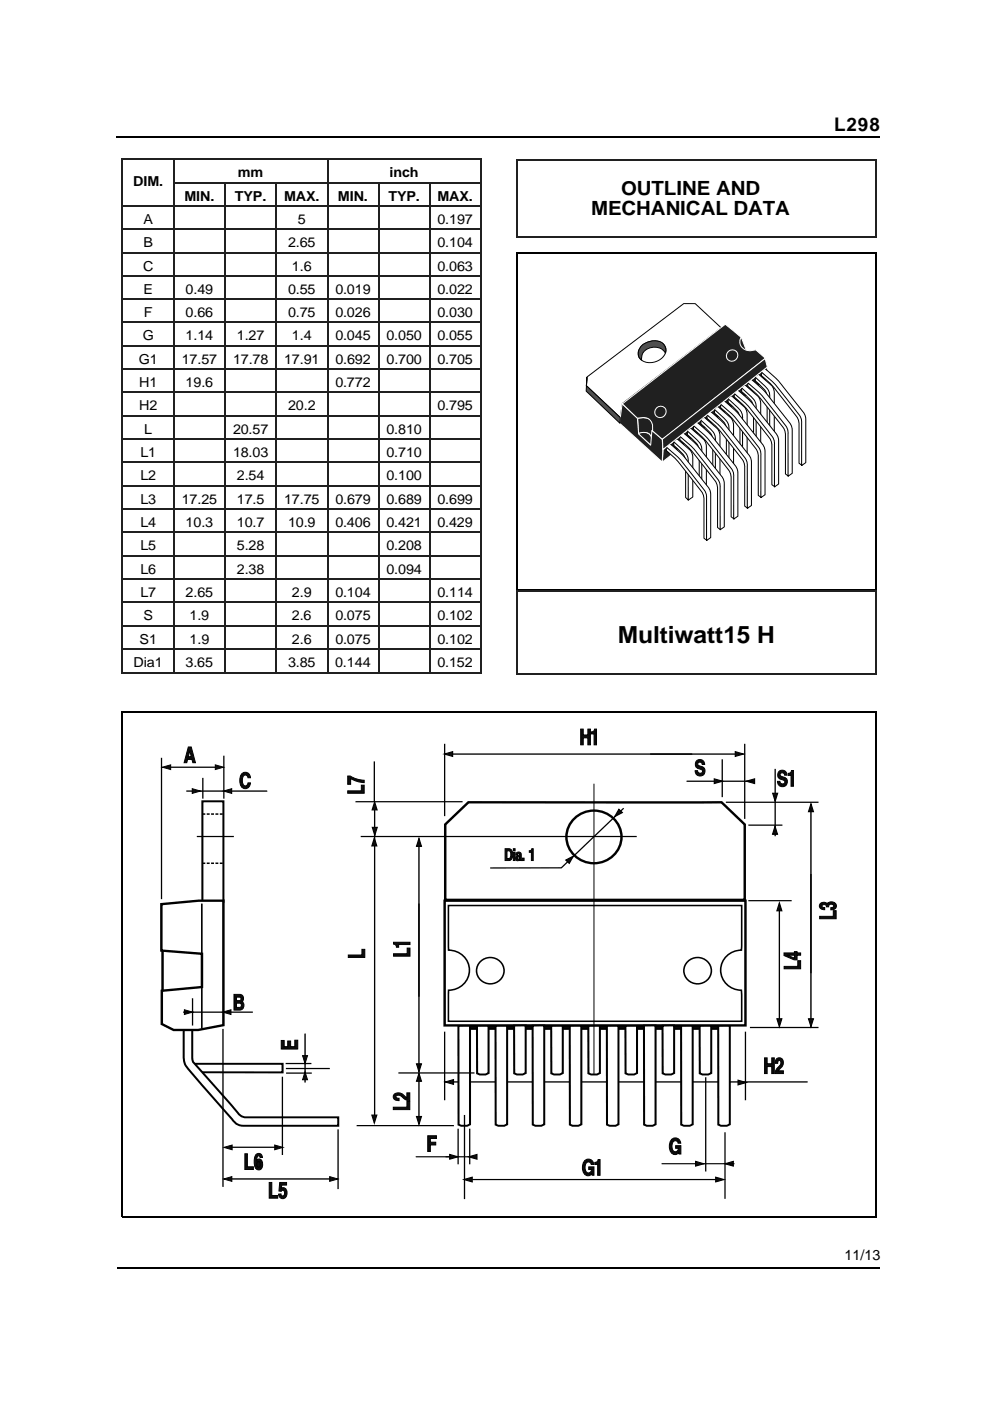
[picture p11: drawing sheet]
<svg xmlns="http://www.w3.org/2000/svg" width="210mm" height="297mm" viewBox="0 0 210 297" stroke-linecap="round" stroke-linejoin="round" font-family="sans-serif">
<path d="M24.7 29h161.8M109.6 53.6v71.7M185.8 53.6v71.7" fill="none" stroke="#000" stroke-width=".25"/>
<path d="M25.9 33.6v109.1M36.9 33.8v108.8M47.7 38.7v103.9M58.6 38.7v103.9M69.4 33.8v108.8M80.3 38.7v103.9M91.1 38.7v103.9M102.1 33.6v109.1" fill="none" stroke="#231f20" stroke-width=".25"/>
<g fill="none" stroke="#231f20" stroke-width=".24">
<path d="M25.8 33.7h76.4M36.9 38.7h65.1M26 43.7h76M26 48.6h76M26 53.5h76M26 58.5h76M26 63.4h76M26 68.4h76M26 73.3h76M26 78.3h76M26 83.2h76M26 88.2h76"/>
<path d="M26 93.1h76M26 98h76M26 103h76M26 107.9h76M26 112.9h76M26 117.8h76M26 122.7h76M26 127.7h76M26 132.6h76M26 137.6h76M25.8 142.7h76.4"/>
</g>
<path d="M109.5 53.7h76.3M109.5 125.2h76.3" fill="none" stroke="#000" stroke-width=".24"/>
<path d="M140.6 95.3l22.1-17.5 .3 2.5-22.6 17.7z" fill="#231f20" stroke="#fff" stroke-width=".21"/>
<g fill="#fff" stroke="#000" stroke-width=".21">
<path d="M124.5 79.9l20.5-15.5h2.4l5.5 5.1-20.9 16.1-.5 2.9-7.2-6.7z"/>
<path d="M135.9 73.5a3.4 3.4 0 0 1 5-.3 2.48 2.48 0 0 1-2 3.5 2.52 2.52 0 0 1-3.6-1.7l.1-.5z"/>
</g>
<path d="M135.2 88.7h.1a3.6 3.6 0 0 1 2.3 .1 9.5 9.5 0 0 0 3.9-1.4l9-5.1-10.7 12.8-1.7-2a1.42 1.42 0 0 0-1.8-1.4l-1 .2z" fill="#231f20" stroke="#fff" stroke-width=".21"/>
<g fill="#fff" stroke="#000" stroke-width=".21">
<path d="M142.9 93.5l2.9 2.6a2.63 2.63 0 0 1 .4 2.5l-.3 7.4-.5-.5v-7.7a5.7 5.7 0 0 0-2.5-3.4z"/>
<path d="M142.7 93.6l.8-.6 2.9 2.6a3.1 3.1 0 0 1 .5 2.2v7.6l-1 .6v-8.6a4.1 4.1 0 0 0-2-2.7z"/>
<path d="M145.7 91.2l2.9 2.6a2.62 2.62 0 0 1 .5 2.5l-.3 7.4-.6-.5v-7.7a5.7 5.7 0 0 0-2.5-3.3z"/>
<path d="M145.6 91.3l.8-.6 2.9 2.6a3.1 3.1 0 0 1 .5 2.2v7.6l-1 .7v-8.7a4.1 4.1 0 0 0-2-2.7z"/>
<path d="M148.6 88.9l2.9 2.6a2.63 2.63 0 0 1 .5 2.5l-.3 7.5-.6-.6v-7.7a5.7 5.7 0 0 0-2.5-3.3z"/>
<path d="M148.5 89l.8-.6 2.9 2.6a3.1 3.1 0 0 1 .4 2.2v7.6l-.9 .7v-8.7a4.1 4.1 0 0 0-2-2.7z"/>
<path d="M151.5 86.7l2.9 2.5a2.63 2.63 0 0 1 .5 2.5l-.3 7.5-.6-.6v-7.7a5.7 5.7 0 0 0-2.5-3.3z"/>
<path d="M151.4 86.7l.8-.5 2.9 2.5a3.1 3.1 0 0 1 .4 2.3v7.5l-.9 .7v-8.6a4.1 4.1 0 0 0-2-2.8z"/>
<path d="M154.4 84.4l2.9 2.6a2.62 2.62 0 0 1 .4 2.4l-.2 7.5-.6-.6v-7.7a5.7 5.7 0 0 0-2.5-3.3z"/>
<path d="M154.3 84.4l.8-.5 2.9 2.6a3.1 3.1 0 0 1 .4 2.2v7.5l-1 .7v-8.6a4.1 4.1 0 0 0-1.9-2.8z"/>
<path d="M157.3 82.1l2.9 2.6a2.62 2.62 0 0 1 .4 2.4l-.3 7.5-.5-.5v-7.8a5.7 5.7 0 0 0-2.5-3.3z"/>
<path d="M157.1 82.2l.8-.6 2.9 2.6a3.1 3.1 0 0 1 .5 2.2v7.6l-1 .6v-8.6a4.1 4.1 0 0 0-2-2.8z"/>
<path d="M160.1 79.8l2.9 2.6a2.63 2.63 0 0 1 .5 2.5l-.3 7.4-.6-.5v-7.7a5.7 5.7 0 0 0-2.5-3.4z"/>
<path d="M160 79.9l.8-.6 2.9 2.6a3.1 3.1 0 0 1 .5 2.2v7.6l-1 .7v-8.7a4.1 4.1 0 0 0-2-2.7z"/>
</g>
<g fill="#231f20" stroke="#fff" stroke-width=".21">
<path d="M135.3 92l.1-.1a1.86 1.86 0 0 1 2.3 .2 1.86 1.86 0 0 1 .3 2.4z"/>
<path d="M131.9 85.6l3.2 3.1 .3 3.3 2.6 2.4 .2-3.1 2.2 1.8v4.9l-9-8.3z"/>
</g>
<g fill="#59504e" stroke="#000" stroke-width=".21">
<path d="M124.4 80l-.1 1.8 7.2 6.7-.1 1.2-7.1-6.8z"/>
<path d="M136.2 73.1a3.7 3.7 0 0 1 4.4-.2 1.54 1.54 0 0 1 .4 1.8 2.79 2.79 0 0 0-2.9-1 2.79 2.79 0 0 0-2.1 2.2v.4a2 2 0 0 1 .2-3.2z"/>
</g>
<path d="M156.9 71.4l.4 .3 1.2 3.2-2.6-.7z" fill="#231f20" stroke="#fff" stroke-width=".21"/>
<g fill="#fff" stroke="#000" stroke-width=".21">
<path d="M141.3 94.8l2.4 1.6 .7 .8 4.6 5.8a3.6 3.6 0 0 1 1.1 3.3l-.2 8.3-.6-.5v-8.5a6.1 6.1 0 0 0-2-3.2l-3.9-4.9-2.1-2z"/>
<path d="M141.2 94.7l.7-.7 .5 .4a17.1 17.1 0 0 1 3.4 3.4l4.4 5.6a3 3 0 0 1 .5 2.2v8.4l-.9 .6v-9.8a36.5 36.5 0 0 0-4.7-6.2l-1.2-1.5z"/>
<path d="M144.1 92.5l2.5 1.6 .7 .8 4.5 5.9a3.6 3.6 0 0 1 1.2 3.2l-.2 8.3-.7-.5v-8.5a6.1 6.1 0 0 0-1.9-3.1l-3.9-5-2.2-2z"/>
<path d="M144 92.4l.8-.7 .5 .4a17.2 17.2 0 0 1 3.4 3.4l4.4 5.6a3 3 0 0 1 .5 2.2v8.4l-.9 .6-.1-9.7a36.4 36.4 0 0 0-4.6-6.3l-1.2-1.5z"/>
<path d="M147 90.2l2.4 1.6 .8 .8 4.5 5.9a3.6 3.6 0 0 1 1.2 3.2l-.3 8.3-.6-.4v-8.5a6.1 6.1 0 0 0-1.9-3.2l-3.9-5-2.2-1.9z"/>
<path d="M146.9 90.1l.8-.6 .4 .3a17.2 17.2 0 0 1 3.5 3.5l4.4 5.6a3 3 0 0 1 .4 2.1v8.4l-.8 .7-.1-9.8a36.4 36.4 0 0 0-4.6-6.3l-1.2-1.4z"/>
<path d="M149.9 87.9l2.4 1.6 .8 .8 4.5 5.9a3.6 3.6 0 0 1 1.2 3.3l-.3 8.3-.6-.5v-8.5a6.1 6.1 0 0 0-1.9-3.2l-4-4.9-2.1-2z"/>
<path d="M149.8 87.9l.8-.7 .4 .3a17.2 17.2 0 0 1 3.4 3.5l4.5 5.6a3 3 0 0 1 .4 2.2v8.4l-.9 .6v-9.8a36.5 36.5 0 0 0-4.6-6.2l-1.2-1.5z"/>
<path d="M152.8 85.7l2.4 1.6 .8 .8 4.5 5.9a3.6 3.6 0 0 1 1.1 3.2l-.2 8.3-.6-.5v-8.5a6.1 6.1 0 0 0-1.9-3.2l-4-4.9-2.1-2z"/>
<path d="M152.7 85.6l.8-.7 .4 .4a17.2 17.2 0 0 1 3.4 3.4l4.5 5.6a3 3 0 0 1 .4 2.2v8.4l-.9 .6v-9.8a36.4 36.4 0 0 0-4.6-6.2l-1.3-1.5z"/>
<path d="M155.7 83.4l2.4 1.6 .7 .8 4.6 5.9a3.6 3.6 0 0 1 1.1 3.2l-.2 8.3-.6-.4v-8.5a6.1 6.1 0 0 0-2-3.2l-3.9-5-2.1-1.9z"/>
<path d="M155.6 83.3l.7-.7 .5 .4a17.2 17.2 0 0 1 3.4 3.4l4.4 5.6a3 3 0 0 1 .5 2.2v8.4l-.9 .6v-9.7a36.5 36.5 0 0 0-4.7-6.3l-1.2-1.5z"/>
<path d="M158.5 81.1l2.5 1.6 .7 .8 4.5 5.9a3.6 3.6 0 0 1 1.2 3.3l-.2 8.2-.7-.4v-8.5a6.1 6.1 0 0 0-1.9-3.2l-3.9-5-2.2-1.9z"/>
<path d="M158.4 81.1l.8-.7 .5 .3a17.2 17.2 0 0 1 3.4 3.5l4.4 5.6a3 3 0 0 1 .5 2.1v8.5l-.9 .6-.1-9.8a36.5 36.5 0 0 0-4.6-6.2l-1.2-1.5z"/>
<path d="M161.4 78.9l2.4 1.6 .8 .8 4.5 5.8a3.6 3.6 0 0 1 1.2 3.3l-.3 8.3-.6-.5v-8.5a6.1 6.1 0 0 0-1.9-3.2l-3.9-4.9-2.2-2z"/>
<path d="M161.3 78.8l.8-.7 .4 .4a17.2 17.2 0 0 1 3.5 3.4l4.4 5.6a3 3 0 0 1 .4 2.2v8.4l-.8 .6-.1-9.8a36.4 36.4 0 0 0-4.6-6.2l-1.2-1.5z"/>
</g>
<g fill="#231f20" stroke="#fff" stroke-width=".21">
<path d="M131.9 85.6l21.9-16.9 3.4 2.9a1.68 1.68 0 0 0-.2 1.8 1.68 1.68 0 0 0 1.5 .9l.7 .1 1-.3 2.1 1.9-21.9 17.1-2.1-1.8a2.17 2.17 0 0 0-.6-2.3 2.17 2.17 0 0 0-2.4-.3h-.1z"/>
<path d="M140.5 93.1l21.7-17.1 .5 1.8-22.2 17.5z"/>
</g>
<g fill="none" stroke="#fff" stroke-width=".21">
<circle cx="155.2" cy="75.4" r="1.2"/>
<circle cx="140" cy="87.4" r="1.2"/>
</g>
<path d="M109.5 125.3h76.3M109.5 142.8h76.3" fill="none" stroke="#231f20" stroke-width=".24"/>
<path d="M109.6 125.2v17.7M185.8 125.2v17.7" fill="none" stroke="#231f20" stroke-width=".25"/>
<path d="M25.8 150.9h160M25.8 257.9h160" fill="none" stroke="#000" stroke-width=".24"/>
<path d="M25.9 150.8v107.2M185.8 150.8v107.2" fill="none" stroke="#000" stroke-width=".25"/>
<path d="M95 229.4h76.2" fill="none" stroke="#110a0c" stroke-width=".21"/>
<path d="M95 229.4h76.2" fill="none" stroke="#000" stroke-width=".27"/>
<path d="M41.2 225.5h18.7v1.9l-17.6-.1z" fill="#fff" stroke="#000" stroke-width=".42"/>
<path d="M98.3 217.6h55.9v.5h-55.9z" fill="#110a0c" stroke="#000" stroke-width=".42"/>
<g fill="#fff" stroke="#000" stroke-width=".42">
<path d="M38.9 217.6h1.9v6.6l.1 1 9.2 10.3a2.35 2.35 0 0 0 1.9 1.4h19.7v1.8h-18.5a5 5 0 0 1-3.4-.7l-4.1-4.6a70.6 70.6 0 0 1-6.5-8l-.3-1.2z"/>
<path d="M42.9 169.9h4.5v21.3h-4.5z"/>
<path d="M97.2 217.4h2.5v21l-.7 .3h-1.2l-.6-.3z"/>
<path d="M101.1 217.4h2.5v10.1l-.6 .3h-1.3l-.5-.2z"/>
<path d="M105.1 217.4h2.4v21l-.6 .3h-1.3l-.5-.3z"/>
<path d="M116.9 217.4h2.4v10.1l-.6 .3h-1.3l-.5-.2z"/>
<path d="M120.8 217.4h2.5v21l-.7 .3h-1.2l-.6-.3z"/>
<path d="M124.7 217.4h2.5v10.1l-.6 .3h-1.3l-.5-.2z"/>
<path d="M128.7 217.4h2.4v21l-.6 .3h-1.2l-.6-.3z"/>
<path d="M132.6 217.4h2.5v10.1l-.7 .3h-1.2l-.6-.2z"/>
<path d="M144.4 217.4h2.5v21l-.6 .3h-1.3l-.6-.3z"/>
<path d="M148.3 217.4h2.5v10.1l-.6 .3h-1.3l-.5-.2z"/>
<path d="M152.3 217.4h2.4v21l-.6 .3h-1.2l-.6-.3z"/>
<path d="M112.9 217.4h2.5v21l-.6 .3h-1.3l-.5-.3z"/>
<path d="M136.5 217.4h2.5v21l-.6 .3h-1.3l-.5-.3z"/>
<path d="M140.5 217.4h2.4v10.1l-.6 .3h-1.2l-.6-.2z"/>
<path d="M109 217.4h2.5v10.1l-.7 .3h-1.2l-.6-.2z"/>
</g>
<g fill="#fff" stroke="#000" stroke-width=".51">
<path d="M34.5 199h10.3v13.9h-10.3z"/>
<path d="M94.4 174.8l4.9-4.7h53.7l4.9 4.7v16h-63.5z"/>
<path d="M94.3 191h63.8v26.4h-63.8z"/>
<path d="M121.8 173.5a5.8 5.8 0 0 1 7-.9 5.8 5.8 0 0 1 2.7 6.6 5.8 5.8 0 0 1-6.9 3.7 5.8 5.8 0 0 1-4.4-6.4 5.5 5.5 0 0 1 1.6-3z"/>
<path d="M34.2 191.7l7.9-.7h5.3v26.4l-5.4 1h-5.2l-2.5-1.3v-7l8.5-.8v-7.1l-8.6-.7z"/>
</g>
<g fill="#fff" stroke="#000" stroke-width=".33">
<path d="M95.1 192h62.2l-.1 9.5a4.2 4.2 0 0 0-4.4 4.2 4.2 4.2 0 0 0 4.4 4.2l.1 6.6h-62.2v-6.6a4.2 4.2 0 0 0 4.4-4.2 4.2 4.2 0 0 0-4.4-4.2z"/>
<path d="M145.6 204.1a2.84 2.84 0 0 1 4.7 .1 2.84 2.84 0 0 1-1.7 4.3 2.81 2.81 0 0 1-3.1-1.1 2.81 2.81 0 0 1 .1-3.3z"/>
<path d="M101.7 204.1a2.84 2.84 0 0 1 4.6 .1 2.84 2.84 0 0 1-1.7 4.3 2.81 2.81 0 0 1-3.1-1.1 2.81 2.81 0 0 1 .2-3.3z"/>
</g>
<path d="M99.4 245.3l1.7-.5v1z" fill="#110a0c" stroke="#000" stroke-width=".24"/>
<path d="M94.5 245.3h5.8" fill="none" stroke="#110a0c" stroke-width=".21"/>
<path d="M94.5 245.3h5.8" fill="none" stroke="#000" stroke-width=".24"/>
<path d="M95.3 244.8l1.8 .5-1.8 .5z" fill="#110a0c" stroke="#000" stroke-width=".24"/>
<path d="M88.2 245.3h7.2" fill="none" stroke="#110a0c" stroke-width=".21"/>
<path d="M88.2 245.3h7.1" fill="none" stroke="#000" stroke-width=".24"/>
<g fill="#110a0c" stroke="#000" stroke-width=".21">
<path d="M90.7 240.8h1.8v.6h-1.3v.8h1.2v.6h-1.2v1.3h-.5z"/>
<path d="M142.4 241.6a1.14 1.14 0 0 1 1.2-.3 1.14 1.14 0 0 1 .7 1.1h-.5a.59 .59 0 0 0-.5-.5 .59 .59 0 0 0-.7 .3 1.37 1.37 0 0 0 .6 2 .7 .7 0 0 0 .6-.7h-.5v-.6h1.1v1.8h-.4l-.1-.4a1.05 1.05 0 0 1-1.2 .4 1.05 1.05 0 0 1-.7-1.1 2.47 2.47 0 0 1 .4-2z"/>
</g>
<path d="M98.4 250.1l1.7-.5v1z" fill="#110a0c" stroke="#000" stroke-width=".24"/>
<path d="M100.1 250.1h51.8" fill="none" stroke="#110a0c" stroke-width=".21"/>
<path d="M100.1 250.1h51.8" fill="none" stroke="#000" stroke-width=".27"/>
<path d="M151.8 249.6l1.7 .5-1.7 .5z" fill="#110a0c" stroke="#000" stroke-width=".24"/>
<g fill="#110a0c" stroke="#000" stroke-width=".21">
<path d="M123.9 246.1a1.14 1.14 0 0 1 1.3-.3 1.14 1.14 0 0 1 .7 1.1h-.6a.59 .59 0 0 0-.4-.5 .59 .59 0 0 0-.7 .3 1.37 1.37 0 0 0 .5 2 .7 .7 0 0 0 .7-.7h-.6v-.6h1.1v1.8h-.3l-.1-.4a1.05 1.05 0 0 1-1.3 .4 1.05 1.05 0 0 1-.7-1.1 2.47 2.47 0 0 1 .4-2z"/>
<path d="M126.1 246.4a.59 .59 0 0 0 .7-.5h.4v3.3h-.5v-2.3h-.6z"/>
</g>
<path d="M97.1 239.3v7.6M98.5 236.4v17.8M99.6 239.3v7.6M149.6 228.4v20M153.7 240.1v14.1" fill="none" stroke="#000" stroke-width=".27"/>
<path d="M153.7 246.7l1.8-.5v1z" fill="#110a0c" stroke="#000" stroke-width=".24"/>
<path d="M147.6 246.7h8.1" fill="none" stroke="#110a0c" stroke-width=".21"/>
<path d="M147.6 246.7h8.1" fill="none" stroke="#000" stroke-width=".24"/>
<path d="M147.5 246.2l1.7 .5-1.7 .5z" fill="#110a0c" stroke="#000" stroke-width=".24"/>
<path d="M140.3 246.7h7.2" fill="none" stroke="#110a0c" stroke-width=".21"/>
<path d="M140.3 246.7h7.2" fill="none" stroke="#000" stroke-width=".24"/>
<g fill="#110a0c" stroke="#000" stroke-width=".21">
<path d="M83.4 234.7h2.9v-1.2h.6v1.8h-3.5z"/>
<path d="M83.5 232.1a1.57 1.57 0 0 1 2.4 .4l.4 .2v-1h.6v1.7a2.79 2.79 0 0 1-2-1.1l-.7-.1-.3 .3 .2 .2 .5 .2v.5a.9 .9 0 0 1-1-.3 .9 .9 0 0 1-.1-1z"/>
</g>
<path d="M88.8 177.8l.6 1.6h-1.1z" fill="#110a0c" stroke="#000" stroke-width=".24"/>
<path d="M88.8 179.4v31.9" fill="none" stroke="#110a0c" stroke-width=".21"/>
<path d="M88.8 179.4v31.9" fill="none" stroke="#000" stroke-width=".27"/>
<path d="M88.3 225.5h1.1l-.6 1.7z" fill="#110a0c" stroke="#000" stroke-width=".24"/>
<path d="M88.8 191.6v35" fill="none" stroke="#110a0c" stroke-width=".21"/>
<path d="M75.4 170h22.7M76.5 177.4h58.5M88.8 191.6v35M75.6 238.7h20.6" fill="none" stroke="#000" stroke-width=".27"/>
<path d="M79.4 170l.6 1.7h-1.1z" fill="#110a0c" stroke="#000" stroke-width=".24"/>
<path d="M79.4 171.7v65.3" fill="none" stroke="#110a0c" stroke-width=".21"/>
<path d="M79.4 171.7v65.3" fill="none" stroke="#000" stroke-width=".27"/>
<path d="M78.9 175.4h1.1l-.5 1.7z" fill="#110a0c" stroke="#000" stroke-width=".24"/>
<g fill="#110a0c" stroke="#000" stroke-width=".21">
<path d="M83.4 202.2h2.9v-1.2h.6v1.7h-3.5z"/>
<path d="M83.4 199.8h3.5v.5h-2.4v.5h-.4a.58 .58 0 0 0-.7-.6z"/>
</g>
<path d="M79.4 161.4v8.6" fill="none" stroke="#000" stroke-width=".27"/>
<g fill="#110a0c" stroke="#000" stroke-width=".21">
<path d="M73.7 167.7h2.9v-1.2h.6v1.7h-3.5z"/>
<path d="M73.7 164.5h.6l1.8 .8 1.1 .1v.5l-1.5-.2-1.4-.6v1.2h-.6z"/>
</g>
<path d="M94.3 157.7v15.3M157.9 157.7v15.9" fill="none" stroke="#000" stroke-width=".27"/>
<path d="M94.2 159.9l1.8-.5v1z" fill="#110a0c" stroke="#000" stroke-width=".24"/>
<path d="M96 159.9h50.7" fill="none" stroke="#110a0c" stroke-width=".21"/>
<path d="M96 159.9h50.7" fill="none" stroke="#000" stroke-width=".27"/>
<path d="M155.9 159.4l1.8 .5-1.8 .5z" fill="#110a0c" stroke="#000" stroke-width=".24"/>
<path d="M137.8 159.9h18.1" fill="none" stroke="#110a0c" stroke-width=".21"/>
<path d="M137.8 159.9h18.1" fill="none" stroke="#000" stroke-width=".27"/>
<path d="M158.2 165.6l1.8-.5v1z" fill="#110a0c" stroke="#000" stroke-width=".24"/>
<path d="M145.6 165.6h14.2" fill="none" stroke="#110a0c" stroke-width=".21"/>
<path d="M145.6 165.6h14.2" fill="none" stroke="#000" stroke-width=".27"/>
<g fill="#110a0c" stroke="#000" stroke-width=".21">
<path d="M147.8 161.2a1.02 1.02 0 0 1 1.1-.1 1.02 1.02 0 0 1 .5 1h-.5l-.2-.4-.5-.1-.3 .4 .4 .4a1.08 1.08 0 0 1 1.2 1 1.08 1.08 0 0 1-1 1.1 1.08 1.08 0 0 1-1.1-1.1h.5a.57 .57 0 0 0 .4 .5 .57 .57 0 0 0 .6-.1l-.1-.6-.2-.1a1.07 1.07 0 0 1-1.1-.7 1.07 1.07 0 0 1 .3-1.2z"/>
<path d="M123.1 154.6h.6v1.2h.9v-1.2h.6v3.3h-.6v-1.5h-.9v1.5h-.6z"/>
<path d="M125.4 155.2a.59 .59 0 0 0 .7-.6h.4v3.3h-.5v-2.3h-.6z"/>
</g>
<path d="M171.9 170.4l.6 1.7h-1.1z" fill="#110a0c" stroke="#000" stroke-width=".24"/>
<path d="M171.9 171.7v44.5" fill="none" stroke="#110a0c" stroke-width=".21"/>
<path d="M171.9 171.7v44.5" fill="none" stroke="#000" stroke-width=".27"/>
<g fill="#110a0c" stroke="#000" stroke-width=".21">
<path d="M173.8 194.3h2.9v-1.2h.6v1.7h-3.5z"/>
<path d="M174 191.5a1.08 1.08 0 0 1 1.4 .1 1.15 1.15 0 0 1 1.9 .5 .93 .93 0 0 1-1.1 .8v-.5l.5-.1a.5 .5 0 0 0-.5-.6 .5 .5 0 0 0-.5 .6h-.5v-.3a.54 .54 0 0 0-.9 .1l.1 .2 .5 .1v.5a.82 .82 0 0 1-1-.4 .82 .82 0 0 1 .1-1z"/>
</g>
<path d="M153.9 170.1h19.6M159 217.9h14.5" fill="none" stroke="#000" stroke-width=".27"/>
<path d="M171.4 216h1.1l-.6 1.7z" fill="#110a0c" stroke="#000" stroke-width=".24"/>
<path d="M164.4 163v14.3" fill="none" stroke="#000" stroke-width=".27"/>
<g fill="#110a0c" stroke="#000" stroke-width=".24">
<path d="M164.3 175.2l.5 1.7h-1z"/>
<path d="M163.8 168.2h1.1l-.5 1.7z"/>
</g>
<g fill="#110a0c" stroke="#000" stroke-width=".21">
<path d="M165.3 163.5a1.02 1.02 0 0 1 1-.1 1.02 1.02 0 0 1 .6 1h-.5l-.3-.5h-.5l-.2 .4 .4 .4a1.08 1.08 0 0 1 1.2 1 1.08 1.08 0 0 1-1.1 1.1 1.08 1.08 0 0 1-1.1-1.1h.6a.57 .57 0 0 0 .3 .5 .57 .57 0 0 0 .6-.2v-.5l-.3-.1a1.07 1.07 0 0 1-1.1-.7 1.07 1.07 0 0 1 .4-1.2z"/>
<path d="M167.1 164a.59 .59 0 0 0 .7-.6h.4v3.3h-.5v-2.3h-.6z"/>
</g>
<path d="M158.7 174.9h7.2M158.7 191h9.2" fill="none" stroke="#000" stroke-width=".27"/>
<path d="M165.2 191.4l.6 1.7h-1.1z" fill="#110a0c" stroke="#000" stroke-width=".24"/>
<path d="M165.2 192.7v23.4" fill="none" stroke="#110a0c" stroke-width=".21"/>
<path d="M165.2 192.7v23.4" fill="none" stroke="#000" stroke-width=".27"/>
<path d="M164.7 216h1.1l-.6 1.7z" fill="#110a0c" stroke="#000" stroke-width=".24"/>
<g fill="#110a0c" stroke="#000" stroke-width=".21">
<path d="M166.3 204.9h2.8v-1.2h.6v1.7h-3.4z"/>
<path d="M166.2 202v.6l2.2 .9h.6v-1h.7v-.5h-.7v-.2h-.6v.2zM167 202.5h1.4v.6z"/>
</g>
<path d="M153.1 161v8" fill="none" stroke="#000" stroke-width=".27"/>
<g fill="#110a0c" stroke="#000" stroke-width=".21">
<path d="M162.1 224.3h.5v1.2h1v-1.2h.6v3.3h-.6v-1.5h-1v1.5h-.5z"/>
<path d="M164.7 224.5a.87 .87 0 0 1 1-.1 .87 .87 0 0 1 .4 .9 1.79 1.79 0 0 1-.9 1.4l-.2 .3h1.1v.6h-1.7a2.6 2.6 0 0 1 1.1-1.9v-.6l-.3-.3-.2 .1-.1 .5h-.5z"/>
</g>
<g fill="#110a0c" stroke="#000" stroke-width=".24">
<path d="M156.5 229l1.7 .5-1.7 .5z"/>
<path d="M94.4 229.4l1.7-.5v1z"/>
</g>
<path d="M132.2 171.4l-13.2 12.6h-15.1M94.3 218.7v14.6M158.1 218.7v14.6" fill="none" stroke="#000" stroke-width=".27"/>
<g fill="#110a0c" stroke="#000" stroke-width=".24">
<path d="M131.2 171.6l.8 .7-1.7 .8z"/>
<path d="M120 182.4l1.6-.9-.9 1.6z"/>
</g>
<g fill="#110a0c" stroke="#000" stroke-width=".21">
<path d="M108.8 180.7h.4v1.8h-.4z"/>
<path d="M108.8 179.9h.4v.5h-.4z"/>
<path d="M110.7 181.9h.4v.6h-.4z"/>
<path d="M112.2 180.4l.4-.2 .1-.3h.4v2.6h-.4v-1.8h-.5z"/>
<path d="M107.1 179.9v2.6h.8a1.4 1.4 0 0 0 .8-1.3 1.4 1.4 0 0 0-.8-1.3zM107.5 180.4h.4a.99 .99 0 0 1 0 1.6h-.4z"/>
<path d="M109.6 180.8l-.2 .4h.3l.2-.2 .3 .2-.1 .1a.63 .63 0 0 0-.7 .4 .63 .63 0 0 0 .1 .7l.4 .1 .3-.3v.3h.4l-.1-1.6-.4-.2zM109.8 181.8l.4-.2-.2 .5h-.3z"/>
</g>
<path d="M125.9 166.2v61.5" fill="none" stroke="#000" stroke-width=".21"/>
<path d="M42.9 172.6h4.5M42.9 183h4.5" fill="none" stroke="#000" stroke-width=".33" stroke-dasharray=".6 .3" stroke-linecap="butt"/>
<path d="M42.8 191.6v26.5" fill="none" stroke="#000" stroke-width=".33"/>
<path d="M35.9 162.7h10.5" fill="none" stroke="#110a0c" stroke-width=".21"/>
<path d="M35.9 162.7h10.5" fill="none" stroke="#000" stroke-width=".27"/>
<g fill="#110a0c" stroke="#000" stroke-width=".21">
<path d="M34.4 162.7l1.8-.5v1z"/>
<path d="M45.6 162.2l1.8 .5-1.8 .5z"/>
<path d="M57.1 250.7h.5v2.8h1.3v.5h-1.8z"/>
<path d="M59.3 250.7h1.5v.6h-1.1v.6a.73 .73 0 0 1 1.1 .5 1.13 1.13 0 0 1-.1 1.2 1.13 1.13 0 0 1-1.1 .5l-.5-.5v-.4l.5-.1 .1 .3 .4 .2a.78 .78 0 0 0-.1-1.2l-.4 .2-.5-.1z"/>
<path d="M39.9 158.4l-.9 3.3h.6l.2-.7h.9l.2 .7h.5l-.9-3.3zM40.2 159.1l.3 1.3h-.6z"/>
</g>
<path d="M34.2 160.7v29.9M39.5 167.7h17.2M43 164.9v4.4M47.5 160.2v9.1" fill="none" stroke="#000" stroke-width=".27"/>
<path d="M39.5 167.7h17.2" fill="none" stroke="#110a0c" stroke-width=".21"/>
<g fill="#110a0c" stroke="#000" stroke-width=".21">
<path d="M47.4 167.7l1.7-.5v1z"/>
<path d="M40.8 167.2l1.7 .5-1.7 .5z"/>
<path d="M51.3 164.1a1.08 1.08 0 0 1 1.2-.3 1.08 1.08 0 0 1 .6 1.1h-.5l-.3-.5-.3-.1a1.44 1.44 0 0 0-.3 2.2l.3 .1a.64 .64 0 0 0 .6-.6h.5a1.11 1.11 0 0 1-1.1 1.2 1.11 1.11 0 0 1-1.1-1.1 2.52 2.52 0 0 1 .4-2z"/>
</g>
<path d="M41.7 177.4h7.9M64.7 219.1v10.4" fill="none" stroke="#110a0c" stroke-width=".21"/>
<path d="M41.7 177.4h7.9M47.3 218.1v33.5M64.7 219.1v10.4M60.6 225.5h5.4M60.6 226.5h9.3M60.6 227.5h5.5" fill="none" stroke="#000" stroke-width=".27"/>
<g fill="#110a0c" stroke="#000" stroke-width=".21">
<path d="M64.2 223.8h1l-.5 1.7z"/>
<path d="M64.7 227.3l.5 1.6h-1z"/>
</g>
<path d="M48.3 250h22" fill="none" stroke="#110a0c" stroke-width=".21"/>
<path d="M48.3 250h22" fill="none" stroke="#000" stroke-width=".27"/>
<g fill="#110a0c" stroke="#000" stroke-width=".21">
<path d="M47.5 243.3l1.7-.5v1z"/>
<path d="M58.3 242.8l1.7 .5-1.7 .5z"/>
<path d="M47.4 250l1.8-.5v1z"/>
<path d="M69.9 249.5l1.8 .5-1.8 .5z"/>
<path d="M51.9 244.6h.6v2.8h1.2v.6h-1.8z"/>
<path d="M59.6 220.6h.6v1.3h.8v-1.2h.6v1.2h.9v-1.4h.6v1.9h-3.5z"/>
<path d="M54.2 244.9a.79 .79 0 0 1 .9-.3 .79 .79 0 0 1 .5 .8h-.5l-.3-.3a.84 .84 0 0 0-.4 .9l.7-.3a1.3 1.3 0 0 1 .6 1.2 1.3 1.3 0 0 1-.8 1.1 1.09 1.09 0 0 1-1-1.2v-1zM54.6 246.4l.2-.1a.66 .66 0 0 1 .4 .6 .66 .66 0 0 1-.4 .6 .69 .69 0 0 1-.2-1.1z"/>
</g>
<path d="M78.8 236.4h1.1l-.5 1.7z" fill="#110a0c" stroke="#000" stroke-width=".24"/>
<path d="M84.5 227.5h16.1" fill="none" stroke="#000" stroke-width=".27"/>
<path d="M79.4 177.7l.5 1.7h-1.1z" fill="#110a0c" stroke="#000" stroke-width=".24"/>
<path d="M88.8 229.1v8.1" fill="none" stroke="#110a0c" stroke-width=".21"/>
<path d="M88.8 229.1v8.1" fill="none" stroke="#000" stroke-width=".27"/>
<g fill="#110a0c" stroke="#000" stroke-width=".24">
<path d="M88.3 236.7h1.1l-.6 1.7z"/>
<path d="M88.8 227.6l.6 1.7h-1.1z"/>
</g>
<path d="M73.8 202.5h2.9v-1.2h.6v1.7h-3.5z" fill="#110a0c" stroke="#000" stroke-width=".21"/>
<path d="M59.9 228.3v16.6M71.7 239.4v12.7M48.9 243.2h10" fill="none" stroke="#000" stroke-width=".27"/>
<path d="M48.9 243.2h10" fill="none" stroke="#110a0c" stroke-width=".21"/>
<g fill="#110a0c" stroke="#000" stroke-width=".21">
<path d="M47.2 214.6l1.8-.5v1z"/>
<path d="M39.1 214.1l1.8 .5-1.8 .5z"/>
<path d="M49.6 210.8v3.4h1.2a1 1 0 0 0 .9-.8 1 1 0 0 0-.4-1 .89 .89 0 0 0 .3-1 .89 .89 0 0 0-.8-.6zM50.1 211.4h.7a.37 .37 0 0 1 .3 .4 .37 .37 0 0 1-.3 .3h-.7zM50.1 212.7h.7a.45 .45 0 0 1 .4 .4 .45 .45 0 0 1-.4 .5h-.7z"/>
</g>
<path d="M38.8 214.6h14.8" fill="none" stroke="#110a0c" stroke-width=".21"/>
<path d="M38.8 214.6h14.8M40.8 211.6v5.8" fill="none" stroke="#000" stroke-width=".27"/>
<path d="M151.4 165.1l1.8 .5-1.8 .5z" fill="#110a0c" stroke="#000" stroke-width=".24"/>
<path d="M109.5 34h76.3M109.5 50.3h76.3" fill="none" stroke="#231f20" stroke-width=".24"/>
<path d="M109.6 33.9v16.4M185.8 33.9v16.4" fill="none" stroke="#231f20" stroke-width=".25"/>
<path d="M24.9 268.9h161.7" fill="none" stroke="#000" stroke-width=".25"/>
<text font-size="5" x="131" y="136.3">Multiwatt15 H</text>
<g font-size="4.1">
<text x="131.7" y="41.2">OUTLINE AND</text>
<text x="125.3" y="45.5">MECHANICAL DATA</text>
</g>
<text font-size="4" x="176.9" y="27.7">L298</text>
<text font-size="3" x="179.1" y="267.1">11/13</text>
<g font-size="2.9">
<text x="28.2" y="39.5">DIM.</text>
<text x="50.5" y="37.6">mm</text>
<text x="82.6" y="37.6">inch</text>
<text x="30.4" y="47.5">A</text>
<text x="39.1" y="42.5">MIN.</text>
<text x="49.8" y="42.5">TYP.</text>
<text x="60.2" y="42.5">MAX.</text>
<text x="63.1" y="47.5">5</text>
<text x="71.7" y="42.5">MIN.</text>
<text x="82.3" y="42.5">TYP.</text>
<text x="92.7" y="42.5">MAX.</text>
<text x="92.8" y="47.5">0.197</text>
<text x="30.4" y="52.4">B</text>
<text x="61.1" y="52.4">2.65</text>
<text x="92.8" y="52.4">0.104</text>
<text x="30.3" y="57.4">C</text>
<text x="61.9" y="57.4">1.6</text>
<text x="92.8" y="57.4">0.063</text>
<text x="30.4" y="62.3">E</text>
<text x="39.4" y="62.3">0.49</text>
<text x="61.1" y="62.3">0.55</text>
<text x="71.1" y="62.3">0.019</text>
<text x="92.8" y="62.3">0.022</text>
<text x="30.5" y="67.2">F</text>
<text x="39.4" y="67.2">0.66</text>
<text x="61.1" y="67.2">0.75</text>
<text x="71.1" y="67.2">0.026</text>
<text x="92.8" y="67.2">0.030</text>
<text x="29.4" y="77.1">G1</text>
<text x="30.3" y="72.2">G</text>
<text x="38.5" y="77.1">17.57</text>
<text x="39.4" y="72.2">1.14</text>
<text x="49.4" y="77.1">17.78</text>
<text x="50.2" y="72.2">1.27</text>
<text x="60.3" y="77.1">17.91</text>
<text x="61.9" y="72.2">1.4</text>
<text x="71.1" y="72.2">0.045</text>
<text x="71.1" y="77.1">0.692</text>
<text x="81.9" y="72.2">0.050</text>
<text x="81.9" y="77.1">0.700</text>
<text x="92.8" y="72.2">0.055</text>
<text x="92.8" y="77.1">0.705</text>
<text x="29.5" y="82.1">H1</text>
<text x="39.4" y="82.1">19.6</text>
<text x="71.1" y="82.1">0.772</text>
<text x="29.5" y="87">H2</text>
<text x="61.1" y="87">20.2</text>
<text x="92.8" y="87">0.795</text>
<text x="30.6" y="92">L</text>
<text x="49.4" y="92">20.57</text>
<text x="81.9" y="92">0.810</text>
<text x="29.8" y="96.9">L1</text>
<text x="29.8" y="101.9">L2</text>
<text x="49.4" y="96.9">18.03</text>
<text x="50.2" y="101.9">2.54</text>
<text x="81.9" y="96.9">0.710</text>
<text x="81.9" y="101.9">0.100</text>
<text x="29.8" y="106.8">L3</text>
<text x="38.5" y="106.8">17.25</text>
<text x="50.2" y="106.8">17.5</text>
<text x="60.3" y="106.8">17.75</text>
<text x="71.1" y="106.8">0.679</text>
<text x="81.9" y="106.8">0.689</text>
<text x="92.8" y="106.8">0.699</text>
<text x="29.8" y="111.8">L4</text>
<text x="39.4" y="111.8">10.3</text>
<text x="50.2" y="111.8">10.7</text>
<text x="61.1" y="111.8">10.9</text>
<text x="71.1" y="111.8">0.406</text>
<text x="81.9" y="111.8">0.421</text>
<text x="92.8" y="111.8">0.429</text>
<text x="29.8" y="116.7">L5</text>
<text x="50.2" y="116.7">5.28</text>
<text x="81.9" y="116.7">0.208</text>
<text x="29.8" y="121.6">L6</text>
<text x="50.2" y="121.6">2.38</text>
<text x="81.9" y="121.6">0.094</text>
<text x="29.8" y="126.6">L7</text>
<text x="30.4" y="131.5">S</text>
<text x="39.4" y="126.6">2.65</text>
<text x="40.2" y="131.5">1.9</text>
<text x="61.9" y="131.5">2.6</text>
<text x="61.9" y="126.6">2.9</text>
<text x="71.1" y="131.5">0.075</text>
<text x="71.1" y="126.6">0.104</text>
<text x="92.8" y="131.5">0.102</text>
<text x="92.8" y="126.6">0.114</text>
<text x="29.6" y="136.5">S1</text>
<text x="40.2" y="136.5">1.9</text>
<text x="61.9" y="136.5">2.6</text>
<text x="71.1" y="136.5">0.075</text>
<text x="92.8" y="136.5">0.102</text>
<text x="28.3" y="141.4">Dia1</text>
<text x="39.3" y="141.4">3.65</text>
<text x="61.1" y="141.4">3.85</text>
<text x="71.1" y="141.4">0.144</text>
<text x="92.8" y="141.4">0.152</text>
</g>
</svg>
